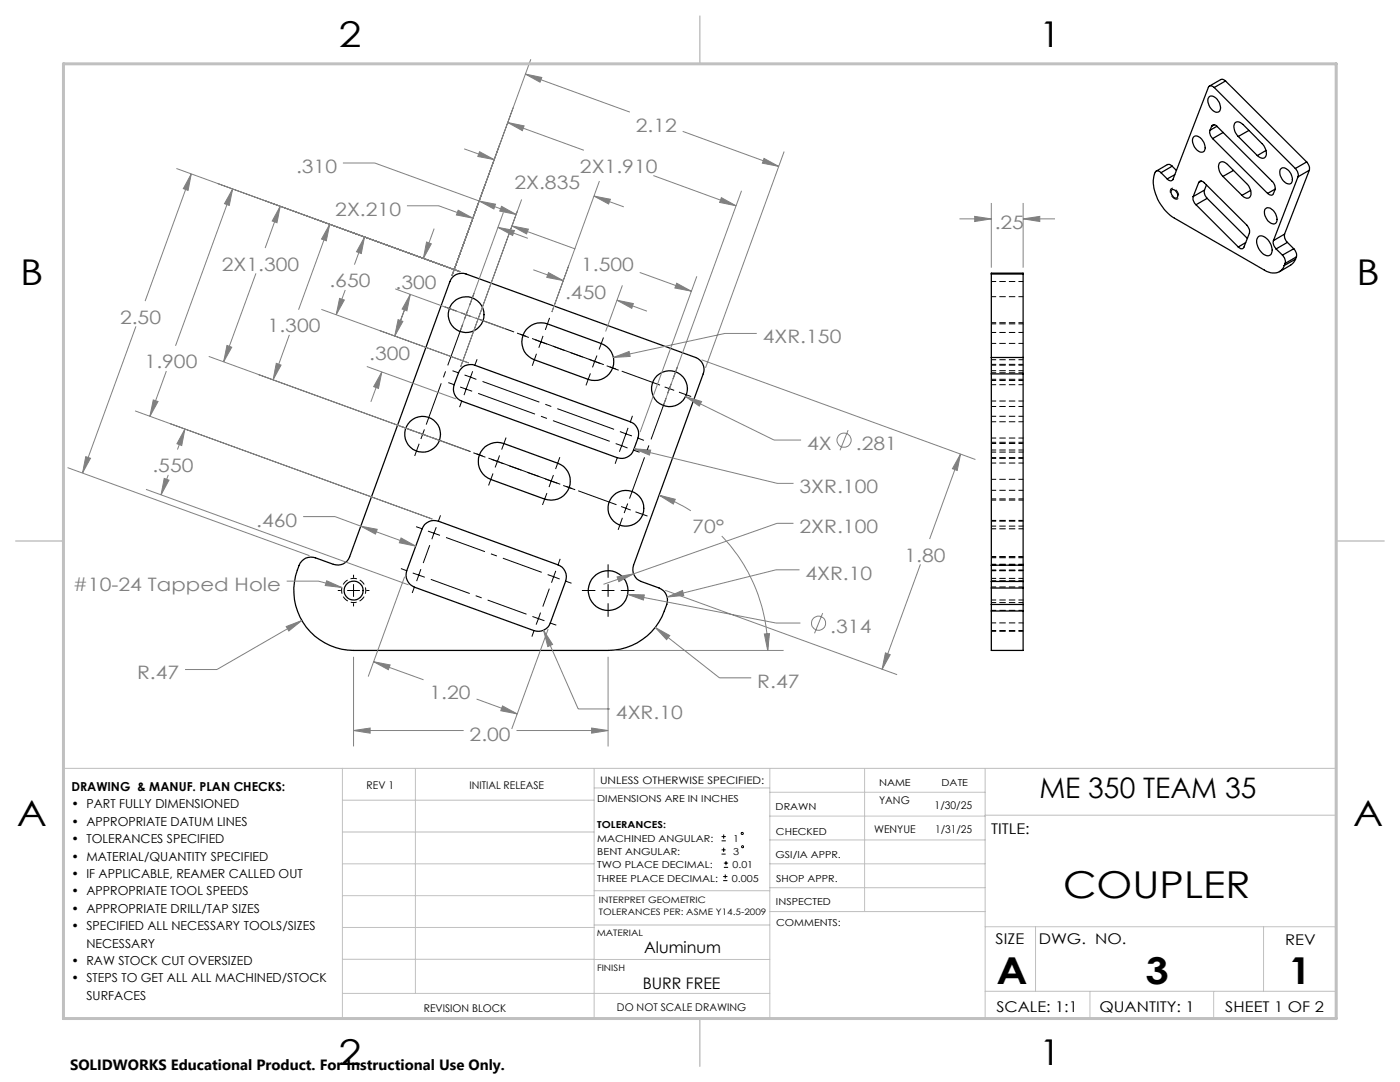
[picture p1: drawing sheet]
<svg xmlns="http://www.w3.org/2000/svg" width="279mm" height="216mm" viewBox="0 0 279 216" stroke-linecap="round" stroke-linejoin="round" font-family="sans-serif">
<g fill="none" stroke="#000" stroke-width=".25">
<path d="M241.3 19.3a1.49 1.49 0 0 1 2 1.1 1.41 1.41 0 0 1-.2 2 2.24 2.24 0 0 1-2-2.5zM242.3 17.5a.66 .66 0 0 0-1.1-.1l-7.1 18.4a.65 .65 0 0 1-.6 .3 .65 .65 0 0 1-.6-.4M242.3 17.5l16.2 16.1M244.6 16.2l-.5-.4h-.4l-2.3 1.4M244.6 16.2l-2.3 1.3M244.6 16.2l16.2 16.1M231.7 34.5a.69 .69 0 0 0-.7-.4 .69 .69 0 0 0-.6 .6 8.2 8.2 0 0 0 2.3 7.5l1.3 1.1 18.3 10.6a2.62 2.62 0 0 0 3.9-.5l.1-.4M231.7 34.5l1.2 1.2M233.8 37.9a1.08 1.08 0 0 1 1.1 1.6 1.15 1.15 0 0 1-1.1-1.5zM233.9 33.2l-.3-.3-.5-.1-2.3 1.3M233.9 33.2l-2.2 1.3M233.9 33.2l.9 .8"/>
<path d="M234.5 34.9l-1.6 .8M238.1 39.2a1.69 1.69 0 0 0 .6 1.7M238.2 27.3a1.49 1.49 0 0 1 2 1 1.41 1.41 0 0 1-.2 2 2.24 2.24 0 0 1-2-2.4zM239.2 36.4a.64 .64 0 0 1 1.1 .1l8.5 8.4a1.77 1.77 0 0 1 .5 1.6l-1.1 2.8a.64 .64 0 0 1-1.1 0M239.2 36.4l-1.1 2.8M239.7 36.1l-.5 .3M240.4 37.9a1.87 1.87 0 0 0 .5 1.7M240.4 37.9l-2.3 1.3M240.8 36.9l-.4 1M240.9 39.6l-2.2 1.3M240.9 39.6l8.1 8M241.5 26a1.87 1.87 0 0 0 .5 1.7"/>
<path d="M241.8 25.2a.64 .64 0 0 1 1.1 .1l11 10.9a1.78 1.78 0 0 1 .6 1.7l-.4 .7a.66 .66 0 0 1-1.1 0M241.8 25.2l-.3 .8M242 27.7l11 10.9M242.3 24.9l-.5 .3M242.9 25.2l-1.4 .8M244.1 35.2a2.31 2.31 0 0 1-.6-2.8l.6-.1 .7 .3 4 4a2.19 2.19 0 0 1 .5 2.8l-.5 .1-.9-.5M244.1 35.2l3.8 3.8M244.1 26.4l-2.1 1.3M246.2 34l-2.1 1.2M247.1 27.2a2.31 2.31 0 0 1-.5-2.8l.5-.1 1 .5 3.7 3.8a2.19 2.19 0 0 1 .6 2.8l-.6 .2-.9-.6M247.1 27.2l3.8 3.8M249.2 26l-2.1 1.2"/>
<path d="M249.6 38l-1.7 1M252.7 30l-1.8 1M254.5 37.7l-1.5 .9M255.5 33.8a.98 .98 0 0 1 1.6 .1 2.17 2.17 0 0 1 .5 2.7 1.67 1.67 0 0 1-1.9-1.3l-.3-.8zM258.5 33.6a1.87 1.87 0 0 1 .5 1.7M259 35.3l-4.9 12.7M260.8 32.3a1.87 1.87 0 0 1 .5 1.7M260.8 32.3l-2.3 1.3M261.3 34l-2.3 1.3M261.3 34l-4.9 12.7M90.3 55.4a2.6 2.6 0 0 1 2.7-.7l45.8 16.6a2.55 2.55 0 0 1 1.5 3.3l-13.9 38.2a2.57 2.57 0 0 0 1.6 3.2l3.6 1.3a2.63 2.63 0 0 1 1.5 3.3 12.2 12.2 0 0 1-11.7 9.2h-50.8a11.9 11.9 0 0 1-10.4-17.8 2.57 2.57 0 0 1 2.7-.7l3.6 1.3a2.5 2.5 0 0 0 3.3-1.5l20-54.9zM197.8 54.7v-.2h6.4v.2"/>
<path d="M197.8 54.7v16.6M197.8 54.7h6.4M204.2 54.7v16.6M238.7 40.9l8.4 8.4M248.6 48.4l-1.5 .9M251.2 47.2a1.96 1.96 0 0 1 2.4 1.5 1.75 1.75 0 0 1-.2 2.2 1.98 1.98 0 0 1-2.2-1.3 1.99 1.99 0 0 1 0-2.4zM252.4 41.8a.97 .97 0 0 1 1.6 .1 2.14 2.14 0 0 1 .6 2.7 1.6 1.6 0 0 1-2-1.3l-.3-.8zM254.1 48a1.87 1.87 0 0 0 .6 1.7M254.7 49.7l1.2 1.2M255.9 50.9a1.87 1.87 0 0 1 .6 1.7M256.4 46.7a1.78 1.78 0 0 0 .5 1.7M256.4 46.7l-2.3 1.3"/>
<path d="M256.5 52.6l-.2 .4M256.9 48.4l-2.2 1.3M256.9 48.4l1.3 1.2M258.2 49.6a1.77 1.77 0 0 1 .5 1.7M258.2 49.6l-2.3 1.3M258.6 51.7l-.4 .7-.5 .4-2.4 1.4M258.6 51.7l-2.3 1.3M258.7 51.3l-2.2 1.3M258.7 51.3l-.1 .4M92 73.6a2.57 2.57 0 0 1 2.8-.7l31 11.3a2.57 2.57 0 0 1 1.5 3.2l-.9 2.4a2.57 2.57 0 0 1-3.2 1.5l-31.1-11.3a2.59 2.59 0 0 1-1.5-3.2l.9-2.4zM105 65.8a3.8 3.8 0 0 1 4.3-1.2l10.7 3.9a3.8 3.8 0 0 1 2.3 4.9 3.8 3.8 0 0 1-4.9 2.3l-10.8-3.9a3.8 3.8 0 0 1-1.6-6zM197.8 71.3v3.3"/>
<path d="M197.8 71.3h6.4M197.8 74.6h6.4M197.8 74.6v38.2M204.2 71.3v3.3M204.2 74.6v38.2M96.8 89.1a3.9 3.9 0 0 1 3.8-.6l10.7 3.9a3.8 3.8 0 0 1 2.3 4.9 3.8 3.8 0 0 1-4.9 2.3l-10.7-3.9a3.8 3.8 0 0 1-1.2-6.6zM84.7 104.7a2.6 2.6 0 0 1 2.8-.7l23.9 8.7a2.57 2.57 0 0 1 1.5 3.3l-3.1 8.3a2.57 2.57 0 0 1-3.2 1.5l-23.9-8.6a2.63 2.63 0 0 1-1.5-3.3l3-8.4zM197.8 117.3v3.3M197.8 112.8v3.2M197.8 112.8h6.4M197.8 116v1.3M197.8 117.3h6.4"/>
<path d="M197.8 116h6.4M204.2 117.3v3.3M204.2 112.8v3.2M204.2 116v1.3M197.8 121.9v7.9h6.4v-7.9M197.8 120.6v1.3M197.8 120.6h6.4M197.8 121.9h6.4M204.2 120.6v1.3"/>
<circle cx="93" cy="62.8" r="3.6"/>
<circle cx="133.6" cy="77.6" r="3.6"/>
<circle cx="84.3" cy="86.6" r="3.6"/>
<circle cx="70.6" cy="117.8" r="1.9"/>
<circle cx="121.4" cy="117.9" r="4"/>
<circle cx="124.9" cy="101.4" r="3.6"/>
</g>
<g fill="none" stroke="#000" stroke-width=".2" stroke-dasharray="1.3 .6" stroke-dashoffset=".3" stroke-linecap="butt">
<path d="M197.9 56.2h6.3M204.2 59.2h-6.3M197.9 68.5h6.3M197.9 75.7h6.3M197.9 71.8h6.3M197.9 64.6h6.3M197.9 72.9h6.3M197.9 76.8h6.3M197.9 75.9h6.3M197.9 66.3h6.3M204.2 74.4h-6.3M204.2 74h-6.3"/>
<path d="M204.2 64.4h-6.3M204.2 72.7h-6.3M197.9 87.4h6.3M197.9 91.3h6.3M197.9 92.4h6.3M197.9 99.6h6.3M197.9 95.6h6.3M197.9 88.5h6.3M197.9 81.1h6.3M197.9 91.5h6.3M197.9 99.8h6.3M197.9 90.2h6.3"/>
<path d="M204.2 89.8h-6.3M204.2 84.2h-6.3M204.2 80h-6.3M204.2 97.8h-6.3M204.2 88.3h-6.3M204.2 83.1h-6.3M197.9 115.9h6.3M197.9 104h6.3M197.9 113.9h6.3M197.9 113.7h6.3M197.9 112.6h6.3M197.9 112.8h6.3"/>
<path d="M197.9 105h6.3M197.9 119.7h6.3M197.9 112.7h6.3M197.9 115.4h6.3M204.2 112.7h-6.3M204.2 117.1h-6.3M204.2 105.5h-6.3M204.2 111.1h-6.3M204.2 111.3h-6.3M204.2 113.9h-6.3M204.2 103.8h-6.3M204.2 115.9h-6.3"/>
<path d="M197.9 125.8h6.3M197.9 121.8h6.3M197.9 126h6.3M197.9 120.2h6.3M204.2 124.3h-6.3"/>
</g>
<g fill="none" stroke="#808080" stroke-width=".2">
<path d="M104.8 14.8l3.3 .7-.3 .9zM104.8 14.8l20.9 7.6M105.9 11.8l-15.7 43.2M35.2 33.6l56.6 20.6-48.4-17.6M38.2 34.7l-.7 3.3-.9-.4zM38.2 34.7l-9.2 25.4M46.4 37.7l-.6 3.3-1-.4zM46.4 37.7l-11.4 31.3M68.4 32.5h6.4l28.2 10.3M92.6 29.7l6 2.2M95.7 30.3l2.9 1.6-3.2-.7zM101.3 24.4l3.3 .7-.4 1z"/>
<path d="M101.3 24.4l15.2 5.6M104.1 39.8l-12.2 33.4M118.5 39.1l3.3 .7-.3 .9zM118.5 39.1l6 2.2M119.6 36.1l-9.5 26.2M130.4 35l16.5 6.1M136.2 26.2l19.2 7M144 39.4l2.9 1.7-3.3-.7zM148 38.1l-15.5 42.6M152.5 31.6l2.9 1.6-3.2-.6zM156.5 30.2l-15.7 43.2M51.1 54.5l-6.5 17.7"/>
<path d="M55.9 41.2l-.6 3.2-1-.3zM55.9 41.2l-3 8.3M65.8 44.8l-.7 3.2-.9-.3zM65.8 44.8l-6.2 17M67.8 59.5l.9 .4-1.6 2.9zM68.9 57.9l-1.8 4.9M72.7 47.3l-.6 3.3-.9-.4zM72.7 47.3l-2 5.5M78.9 57.6l21.9 8M81.2 41.1h6.4l6.8 2.4M81.9 58.7l-.7 3.3-.9-.3zM81.9 58.7l-2.2 6"/>
<path d="M85.1 48.3l1 .3-1.6 3zM86.6 45.6l-2.1 6M91.4 41.9l3 1.6-3.3-.6zM95.6 40.1l3.3 .6-.3 1zM99.4 45.4l3.3 .6-.4 1zM99.4 45.4l5.9 2.2M100.1 41.2l2.9 1.6-3.3-.7zM100.5 42.4l-8.6 23.5M102.2 45.1l3.2 .6-.3 1zM102.2 45.1l12.6 4.6M106.4 53.8l6 2.2M109.5 54.4l2.9 1.6-3.3-.6z"/>
<path d="M123.1 59.9l3.3 .7-.3 .9zM123.1 59.9l6 2.2M124.2 56.9l-3.3 9.2M127.7 54.4l10.3 3.7M135 56.5l3 1.6-3.3-.6zM139.1 55.1l-11.4 31.1M191.5 43.7h6.3M194.5 43.2l3.3 .5-3.3 .5zM197.8 40.5v12.9M204.2 43.7l3.3-.5v1zM204.2 40.5v12.9M204.2 43.7h6.3"/>
<path d="M27.1 65.1l-10.6 29.3M30.6 79.8l.9 .3-1.6 3zM33.2 74l-3.3 9.1M41.7 71.1l51.6 18.8M45.3 68.9l.9 .4-1.6 2.9zM55.1 72.5l1 .3-1.6 3zM57.7 66.8l-3.2 9M64.1 61.7l29.5 10.7M73.2 73.1l17.8 6.5M76.2 74.2l-.7 3.3-.9-.3zM76.2 74.2l-2.2 6M79.4 63.8l1 .3-1.6 3z"/>
<path d="M81 61.1l-2.2 6M122.4 71.3l3.2-1.2 .2 1zM136.8 79.1l3.2 1-.4 .9zM136.8 79.1l17.7 8.7h5.4M140 71.8l54.7 19.9M151 66.5h-6.3l-22.3 4.8M13.5 93.3l48.3 17.6M17.1 91.1l1 .3-1.6 3zM27 82l59.3 21.6M29.1 97.6l52.4 19.1M32.8 95.5l.9 .3-1.6 2.9zM33.6 94.8l-1.5 3.9"/>
<path d="M36.9 85.6l-.6 3.3-1-.4zM36.9 85.6l-1.5 4.1M126.5 89.5l3.4 .3-.3 1zM126.5 89.5l28.6 6.9h3.3M131.6 98.8l3.2 .8-.4 1zM131.6 98.8a31.5 31.5 0 0 1 6.3 3.1M169.3 85.8l-1.7 4.1M191.7 90.6l-.7 3.3-.9-.4zM191.7 90.6l-6.2 17M57.2 116h6.4l4.6 1.2M60.5 103.1h6.4l5.1 1.9M65.2 115.9l3 1.3-3.3-.4z"/>
<path d="M72 105l3.3 .6-.4 1zM72 105l11 4M80 107.4l3 1.6-3.3-.7zM80.8 115.1l-7.3 19.9M123.2 115.1l3.2-.6-2.9 1.6zM125.3 118.6l3.3 .1-.2 1zM125.3 118.6l29.6 5.7h4.8M126.4 114.5l-6 2.1M132.8 117.8l46.2 16.8M133.1 119.1l3.1-1.3 .3 1zM144 107a33 33 0 0 1 9.2 22.8M158.4 104.4h-3.3l-28.7 10.1"/>
<path d="M159.6 113.7h-4.7l-21.8 5.4M183.7 112.6l-7.7 21M57.1 125l3.1-1.2-2.6 2.1zM60.2 123.8l-16.9 9.8h-6.4M70.6 131.1v17.8M74.6 132l3.3 .7-.4 .9zM74.6 132l9.9 3.6M95.1 139.5l8.1 3M108.5 125.8l1.8 2.8-1 .4zM108.5 125.8l6.9 15.7h6.3M109.4 125.5l-7.3 20M121.4 131.1v17.8"/>
<path d="M122.6 129.8h33.8M130.8 125.2l2.9 1.6-.7 .8zM130.8 125.2l12.8 10.1h6.3M152.5 126.5l1.1-.1-.4 3.4zM164.2 122.3l-1.6 4.1M176.7 130.3l1 .3-1.7 3zM70.6 145.8l3.3-.5v1zM70.6 145.8h21.9M100.3 140.9l2.9 1.6-3.3-.7zM103.1 145.8h18.3M118.1 145.3l3.3 .5-3.3 .5z"/>
<circle cx="168.4" cy="87.8" r="1.42"/>
<circle cx="163.4" cy="124.4" r="1.41"/>
</g>
<g fill="none" stroke="#000" stroke-width=".2">
<path d="M94.6 58.5l-.9 2.4M88.7 61.2l2.4 .9M89.5 76.3l1.1 .5M90.3 74l1.2 .4M91.8 77.2l2.4 .9M92.1 62.4l1.9 .7M92.7 74.8l1.2 .4M93.4 61.8l-.7 1.9M93.9 75.2l-1.3 3.6M93.9 75.2l1.2 .5M94.3 74.1l-.4 1.1M95.2 71.7l-.4 1.2"/>
<path d="M103.2 66.5l2.4 .8M106.8 67.8l1.1 .4M107.1 70.6l-.9 2.4M107.9 68.2l-.4 1.2M107.9 68.2l1.2 .5M108.4 67l-.5 1.2M109.7 63.4l-.9 2.4M110.3 69.1l2.4 .9M113.9 70.4l2.4 .9M117.5 71.7l1.2 .4M117.8 74.5l-.9 2.4M118.7 72.1l-.4 1.2"/>
<path d="M118.7 72.1l1.2 .5M119.1 70.9l-.4 1.2M120.4 67.3l-.8 2.4M121.1 73l2.4 .9M132.6 77.2l1.9 .7M133.9 76.6l-.7 1.9M135.2 73.2l-.9 2.4M135.5 78.2l2.4 .9M80 85.1l2.4 .9M83.4 86.3l1.9 .7M83.6 88.5l-.8 2.5M84.7 85.7l-.7 1.9"/>
<path d="M92.1 80l-.4 1.2M94.5 90.3l2.4 .9M98.1 91.7l1.2 .4M98.4 94.5l-.9 2.4M99.3 92.1l-.5 1.2M99.3 92.1l1.2 .4M99.7 90.9l-.4 1.2M101 87.3l-.9 2.4M101.6 93l2.4 .8M105.2 94.3l2.4 .8M108.8 95.6l2.4 .8M109.1 98.4l-.8 2.4"/>
<path d="M110.5 94.8l-.9 2.4M111.7 91.2l-.8 2.4M112.4 96.9l2.4 .8M122.9 88.5l1.2 .4M123.2 91.3l-.4 1.2M123.7 86.1l1.2 .5M124.1 88.9l-.5 1.2M124.1 88.9l1.1 .5M124.9 86.6l-.8 2.3M124.9 86.6l1.2 .4M125.3 85.4l-.4 1.2M126.2 83l-.4 1.2"/>
<path d="M126.4 89.8l1.2 .4M127.3 87.4l1.2 .5M67.4 117.8h.6M69.3 117.8h2.5M70.6 114.7v.6M70.6 116.6v2.5M73.1 117.8h.6M80 113.5l1.2 .4M82.4 114.3l2.4 .9M82.7 117.2l-.4 1.1M83 105.1l1.2 .4M84 113.6l-.9 2.4"/>
<path d="M85.4 106l2.4 .8M87.1 105.2l-.9 2.4M87.9 102.8l-.4 1.2M109.3 114.7l1.2 .4M110.5 115.1l-.4 1.2M110.5 115.1l1.2 .4M110.9 113.9l-.4 1.2M111.8 111.5l-.4 1.2M112.9 116l1.2 .4M116.1 117.8h2.7M120.1 117.8h2.5M121.4 112.6v2.7"/>
<path d="M121.4 116.6v2.5M123.9 117.8h2.7M124 101.1l1.9 .7M124.2 103.3l-.8 2.4M125.3 100.5l-.7 1.9M126.8 102.1l2.4 .9M70.6 120.4v.6M106.3 123l2.4 .9M106.6 125.8l-.4 1.2M107.9 122.2l-.9 2.4M109.8 124.3l1.2 .4M121.4 120.4v2.7"/>
<path d="M144 167.8h.9M144 166.9h.9M144 170.4h.8M144 169.6h.8M144.3 175.7h.9M144.3 174.9h.9M144.4 166.5v.9M144.4 169.2v.8M144.5 173.1h.8M144.5 172.2h.8M144.7 174.5v.8M144.9 171.8v.8"/>
<circle cx="148.1" cy="166.3" r=".21"/>
<circle cx="148.2" cy="169" r=".21"/>
</g>
<path d="M234.4 39.6a1.44 1.44 0 0 1-.6-2 1.39 1.39 0 0 1 1.2 2.1l-.6-.1" fill="none" stroke="#000" stroke-width=".2" stroke-dasharray="1.3 .6" stroke-dashoffset=".5" stroke-linecap="butt"/>
<path d="M70.6 120.2a2.41 2.41 0 0 1-2.1-3.5 2.41 2.41 0 0 1 4.1-.2 2.41 2.41 0 0 1-1.8 3.7h-.2" fill="none" stroke="#000" stroke-width=".2" stroke-dasharray="1.3 .6" stroke-dashoffset=".7" stroke-linecap="butt"/>
<path d="M86 115.6l19.1 7M89 107.3l19.1 6.9" fill="none" stroke="#000" stroke-width=".2" stroke-dasharray="15.2 1.3 1.3 1.3" stroke-dashoffset="7" stroke-linecap="butt"/>
<path d="M84.5 112.4l1.3-3.6M108.3 121l1.3-3.5" fill="none" stroke="#000" stroke-width=".2" stroke-dasharray="15.2 1.3 1.3 1.3" stroke-linecap="butt"/>
<path d="M95.4 78.5l26.3 9.6M96.3 76.1l26.3 9.6" fill="none" stroke="#000" stroke-width=".2" stroke-dasharray="15.2 1.3 1.3 1.3" stroke-dashoffset="3.2" stroke-linecap="butt"/>
<path d="M95 63.5l36.7 13.3M86.3 87.3l36.7 13.4" fill="none" stroke="#000" stroke-width=".2" stroke-dasharray="15.2 1.3 1.3 1.3" stroke-dashoffset="7.1" stroke-linecap="butt"/>
<path d="M85.1 84.7l7.3-20M125.6 99.5l7.3-20.1" fill="none" stroke="#000" stroke-width=".2" stroke-dasharray="15.2 1.3 1.3 1.3" stroke-dashoffset="6.5" stroke-linecap="butt"/>
<g fill="none" stroke="#c0c0c0" stroke-width=".2">
<path d="M12.7 153.3h254v49.9h-240M68.3 153.3v49.9M68.3 159.7h50.3M82.9 153.3v44.9M118.6 153.3v49.9M118.6 157.2h35M153.6 153.3v49.9M153.6 158.1h43M172.5 153.3v28.6M196.6 153.3v49.9M68.3 166h50.3M68.3 178.7h50.3"/>
<path d="M68.3 172.4h50.3M118.6 177.7h35M153.6 162.8h43M153.6 177.1h43M153.6 172.4h43M153.6 167.6h43M196.6 162.7h70.1M68.3 198.2h85.3M68.3 191.4l85.3 .1M68.3 185.1h50.3M118.6 184.6h35M153.6 181.9h43"/>
<path d="M196.6 184.9h70.1M196.6 197.8h70.1M206.7 184.9v12.9M217.5 197.8v5.4M242.2 197.8v5.4M252.2 184.9v12.9"/>
</g>
<path d="M139.7 3.2v9.5M3.1 107.9h9.6M266.7 107.9h9.5M139.7 203.2v9.6" fill="none" stroke="#c0c0c0" stroke-width=".3"/>
<path d="M12.7 12.7h254v190.5h-254z" fill="none" stroke="#c0c0c0" stroke-width=".6"/>
<path d="M104.8 14.8l3.3 .7-.3 .9zM152.5 31.6l2.9 1.6-3.2-.6zM57.1 125l.5 .9 2.6-2.1zM130.8 125.2l2.2 2.4 .7-.8zM133.1 119.1l3.4-.3-.3-1zM123.2 115.1l.3 1 2.9-1.6zM70.6 145.8l3.3-.5v1zM118.1 145.3l3.3 .5-3.3 .5zM65.2 115.9l-.3 .9 3.3 .4zM38.2 34.7l-.7 3.3-.9-.4zM17.1 91.1l1 .3-1.6 3zM191.7 90.6l-.7 3.3-.9-.4zM176.7 130.3l1 .3-1.7 3zM80 107.4l3 1.6-3.3-.7zM72 105l3.3 .6-.4 1zM30.6 79.8l.9 .3-1.6 3zM46.4 37.7l-.6 3.3-1-.4zM74.6 132l3.3 .7-.4 .9zM100.3 140.9l2.9 1.6-3.3-.7zM36.9 85.6l-.6 3.3-1-.4zM32.8 95.5l.9 .3-1.6 2.9zM108.5 125.8l.8 3.2 1-.4zM102.2 45.1l3.2 .6-.3 1zM135 56.5l3 1.6-3.3-.6zM79.4 63.8l1 .3-1.6 3zM76.2 74.2l-.7 3.3-.9-.3zM100.1 41.2l2.9 1.6-3.3-.7zM95.6 40.1l3.3 .6-.3 1zM67.8 59.5l.9 .4-1.6 2.9zM72.7 47.3l-.6 3.3-.9-.4zM126.5 89.5l3.1 1.3 .3-1zM118.5 39.1l3.3 .7-.3 .9zM95.7 30.3l2.9 1.6-3.2-.7zM81.9 58.7l-.7 3.3-.9-.3zM85.1 48.3l1 .3-1.6 3zM122.4 71.3l3.4-.2-.2-1zM109.5 54.4l2.9 1.6-3.3-.6zM123.1 59.9l3.3 .7-.3 .9zM55.1 72.5l1 .3-1.6 3zM65.8 44.8l-.7 3.2-.9-.3zM152.5 126.5l1.1-.1-.4 3.4zM131.6 98.8l3.2 .8-.4 1zM99.4 45.4l3.3 .6-.4 1zM91.4 41.9l3 1.6-3.3-.6zM144 39.4l2.9 1.7-3.3-.7zM101.3 24.4l3.3 .7-.4 1zM136.8 79.1l2.8 1.9 .4-.9zM45.3 68.9l.9 .4-1.6 2.9zM55.9 41.2l-.6 3.2-1-.3zM125.3 118.6l3.1 1.1 .2-1zM194.5 43.2l3.3 .5-3.3 .5zM204.2 43.7l3.3-.5v1z" fill="#808080"/>
<g font-size="7.4">
<text x="212.2" y="179.2">COUPLER</text>
<text x="198.9" y="196.3">A</text>
<text x="228.6" y="196.3">3</text>
<text x="257.2" y="196.3">1</text>
</g>
<g font-size="7.1">
<text x="67.6" y="9.3">2</text>
<text x="207.3" y="9.3">1</text>
<text x="4" y="56.9">B</text>
<text x="270.7" y="56.9">B</text>
<text x="3.3" y="164.9">A</text>
<text x="270" y="164.9">A</text>
<text x="67.6" y="212.5">2</text>
<text x="207.3" y="212.5">1</text>
</g>
<text font-size="5.6" x="207.4" y="159.3">ME 350 TEAM 35</text>
<g font-size="3.7" fill="#808080">
<text x="126.9" y="26.3">2.12</text>
<text x="59.1" y="34.5">.310</text>
<text x="115.7" y="34.5">2X1.910</text>
<text x="102.7" y="37.7">2X.835</text>
<text x="66.9" y="43.1">2X.210</text>
<text x="198.5" y="45.7">.25</text>
<text x="44.3" y="54">2X1.300</text>
<text x="116" y="54">1.500</text>
<text x="65.7" y="57.3">.650</text>
<text x="78.9" y="57.6">.300</text>
<text x="112.8" y="59.6">.450</text>
<text x="24" y="64.6">2.50</text>
<text x="53.4" y="66.3">1.300</text>
<text x="73.7" y="71.8">.300</text>
<text x="152.2" y="68.5">4XR.150</text>
<text x="28.9" y="73.5">1.900</text>
<text x="161.1" y="89.8">4X</text>
<text x="170.8" y="89.8">.281</text>
<text x="30.4" y="94.2">.550</text>
<text x="159.6" y="98.4">3XR.100</text>
<text x="51.1" y="105.1">.460</text>
<text x="138.2" y="106.4">70°</text>
<text x="159.6" y="106.4">2XR.100</text>
<text x="180.5" y="112.1">1.80</text>
<text x="14.5" y="118">#10-24 Tapped Hole</text>
<text x="160.7" y="115.7">4XR.10</text>
<text x="165.7" y="126.3">.314</text>
<text x="27.3" y="135.6">R.47</text>
<text x="151.1" y="137.2">R.47</text>
<text x="85.7" y="139.6">1.20</text>
<text x="122.9" y="143.4">4XR.10</text>
<text x="93.7" y="147.8">2.00</text>
</g>
<g font-size="3.2">
<text x="128.5" y="190.1">Aluminum</text>
<text x="128.3" y="197.3">BURR FREE</text>
</g>
<g font-size="3">
<text x="197.8" y="166.4">TITLE:</text>
<text x="198.7" y="188.4">SIZE</text>
<text x="207.3" y="188.4">DWG. NO.</text>
<text x="256.5" y="188.5">REV</text>
<text x="198.8" y="202">SCALE: 1:1</text>
<text x="219.4" y="202">QUANTITY: 1</text>
<text x="244.5" y="202">SHEET 1 OF 2</text>
<text x="14" y="213.5">SOLIDWORKS Educational Product. For Instructional Use Only.</text>
</g>
<g font-size="2.5">
<text x="14.2" y="157.8">DRAWING &amp; MANUF. PLAN CHECKS:</text>
<text x="14.2" y="161.3">• PART FULLY DIMENSIONED</text>
<text x="14.2" y="164.8">• APPROPRIATE DATUM LINES</text>
<text x="14.2" y="168.3">• TOLERANCES SPECIFIED</text>
<text x="14.2" y="171.7">• MATERIAL/QUANTITY SPECIFIED</text>
<text x="14.2" y="175.2">• IF APPLICABLE, REAMER CALLED OUT</text>
<text x="14.2" y="178.7">• APPROPRIATE TOOL SPEEDS</text>
<text x="14.2" y="182.1">• APPROPRIATE DRILL/TAP SIZES</text>
<text x="14.2" y="185.6">• SPECIFIED ALL NECESSARY TOOLS/SIZES</text>
<text x="17.2" y="189.1">NECESSARY</text>
<text x="14.2" y="192.5">• RAW STOCK CUT OVERSIZED</text>
<text x="14.2" y="196">• STEPS TO GET ALL ALL MACHINED/STOCK</text>
<text x="17.2" y="199.5">SURFACES</text>
</g>
<g font-size="2.1">
<text x="73.2" y="157.5">REV 1</text>
<text x="93.7" y="157.5">INITIAL RELEASE</text>
<text x="119.8" y="156.4">UNLESS OTHERWISE SPECIFIED:</text>
<text x="175.4" y="160.4">YANG</text>
<text x="186.5" y="161.4">1/30/25</text>
<text x="174.4" y="166.3">WENYUE</text>
<text x="186.6" y="166.3">1/31/25</text>
<text x="84.6" y="201.9">REVISION BLOCK</text>
<text x="123.1" y="201.8">DO NOT SCALE DRAWING</text>
</g>
<g font-size="1.9">
<text x="119.2" y="160">DIMENSIONS ARE IN INCHES</text>
<text x="154.8" y="161.6">DRAWN</text>
<text x="175.4" y="156.8">NAME</text>
<text x="187.9" y="156.9">DATE</text>
<text x="119.2" y="165.3">TOLERANCES:</text>
<text x="119.2" y="168">MACHINED ANGULAR:</text>
<text x="146.3" y="168">1</text>
<text x="154.9" y="166.5">CHECKED</text>
<text x="119.2" y="173.3">TWO PLACE DECIMAL:</text>
<text x="119.2" y="170.6">BENT ANGULAR:</text>
<text x="146.2" y="173.3">0.01</text>
<text x="146.4" y="170.6">3</text>
<text x="154.8" y="171.2">GSI/IA APPR.</text>
<text x="119.2" y="175.9">THREE PLACE DECIMAL:</text>
<text x="146.1" y="175.9">0.005</text>
<text x="154.9" y="175.9">SHOP APPR.</text>
<text x="154.9" y="180.6">INSPECTED</text>
<text x="154.9" y="184.8">COMMENTS:</text>
</g>
<g font-size="1.8">
<text x="119.5" y="180.1">INTERPRET GEOMETRIC</text>
<text x="119.5" y="182.7">TOLERANCES PER: ASME Y14.5-2009</text>
<text x="119.1" y="186.9">MATERIAL</text>
<text x="119.1" y="193.7">FINISH</text>
</g>
</svg>
